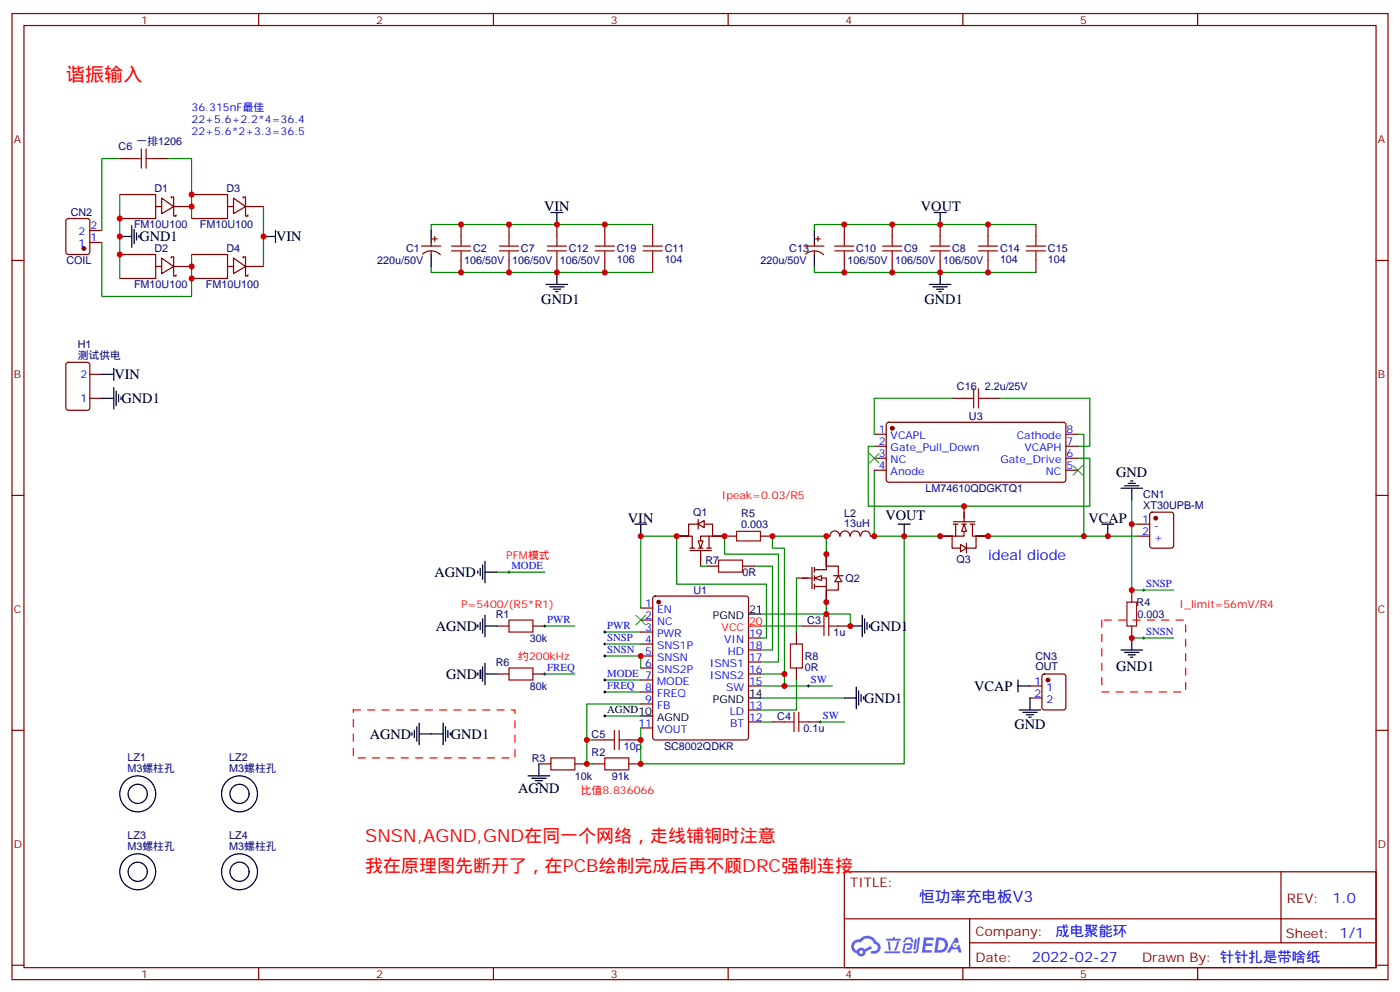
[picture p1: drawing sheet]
<svg xmlns="http://www.w3.org/2000/svg" width="412mm" height="292mm" viewBox="0 0 412 292" stroke-linecap="round" stroke-linejoin="round" font-family="sans-serif">
<g fill="none" stroke="#870000" stroke-width=".35">
<path d="M3.5 4h405.4v284.3h-405.4zM7.1 7.5h398.2v277.3h-398.2zM76.2 4v3.5M145.3 4v3.5M214.5 4v3.5M283.6 4v3.5M352.8 4v3.5M3.5 76.7h3.6M405.3 76.7h3.6M3.5 145.8h3.6M405.3 145.8h3.6M3.5 214.9h3.6"/>
<path d="M405.3 214.9h3.6M248.7 256.6h156.6v28.2h-156.6zM377.3 256.6v20.9M248.7 270.4h156.5M285.6 277.5h119.6M285.6 270.4v14.1M3.5 284.1h3.6M76.2 284.8v3.5M145.3 284.8v3.5M214.5 284.8v3.5M283.6 284.8v3.5M352.8 284.8v3.5"/>
<path d="M405.3 284.1h3.6"/>
</g>
<g fill="#5487ff">
<path d="M272.1 275.9h2.6l.3 .2-.1 .6h-2l-.1 .9h1.6l.4 .4-.4 .4h-1.7l-.2 1.2 1.8 .1 .3 .3-.2 .3-2.9 .1z"/>
<path d="M281.4 276h.7l.4 1.3-.7 .3a.74 .74 0 0 0-1.1 .3 .74 .74 0 0 0 .5 1.1 .74 .74 0 0 0 .9-.7l.5-.3 .7 2.3h-.9l-.2-.9h-1.9l-.5 .9h-.9z"/>
<path d="M269.5 276.4h.6l-.4 2.9a.31 .31 0 0 1-.3 .3 .31 .31 0 0 1-.3-.4z"/>
<path d="M270.4 275.9h.6l-.5 3.9a.89 .89 0 0 1-.7 .7 .89 .89 0 0 1-.9-.3l1-.4z"/>
<path d="M266.8 276.1l.6-.3 1.2 .2 .5 1.2-.6 .2-.4-1-1 .2a.95 .95 0 0 1-1 .8l-.1-.2z"/>
<path d="M266.4 277.7l1.8-.1a1.04 1.04 0 0 1 .6 1 1.04 1.04 0 0 1-.8 .9h-.7a.29 .29 0 0 1-.3-.3 .29 .29 0 0 1 .3-.2l.7-.1 .2-.8-1.4 .1-.4 1.7 1.9 .1a.29 .29 0 0 1 .3 .3 .29 .29 0 0 1-.3 .3l-2-.1-.4-.2 .2-2.1z"/>
<path d="M260.5 280h4.4a.3 .3 0 0 1 .3 .3 .3 .3 0 0 1-.3 .3h-4.3z"/>
<path d="M264.3 277h.6l-.5 1.7a1.02 1.02 0 0 1-.7 1.2l-.2-.3z"/>
<path d="M261.5 277.1h.6l.3 2.4-.3 .3-.3-.2z"/>
<path d="M261.1 276.3h1.9l.2-.6h.5l-.1 .6h1.5a.29 .29 0 0 1 .3 .3 .29 .29 0 0 1-.3 .2h-3.9z"/>
<path d="M275.8 275.9l-.6 4.5h1.4a2.27 2.27 0 0 0 2.7-2.3 2.27 2.27 0 0 0-2.7-2.2zM276.6 276.7a1.5 1.5 0 0 1 1.8 1.5 1.5 1.5 0 0 1-1.9 1.4h-.3z"/>
<path d="M251.4 277.1a2.09 2.09 0 0 0 1 3.5 1.37 1.37 0 0 0 1.5 .9 1.37 1.37 0 0 0 1.1-1.4l2-1-.5-.7-1.8 .9a1.4 1.4 0 0 0-2.3 .5 1.32 1.32 0 0 1-.6-1.9 1.32 1.32 0 0 1 1.9-.4 2.02 2.02 0 0 1 2-1.3 2.02 2.02 0 0 1 1.8 1.6 1.09 1.09 0 0 1 1.1 1.4 1.09 1.09 0 0 1-1.6 .7 .41 .41 0 0 0-.5 .3 .41 .41 0 0 0 .4 .5 1.89 1.89 0 0 0 2.4-1.2 1.89 1.89 0 0 0-1.2-2.4 2.98 2.98 0 0 0-5-.7l-1 .2zM253.2 280.2a.52 .52 0 0 1 1 0 .52 .52 0 0 1-1 0z"/>
<circle cx="281.4" cy="278.2" r=".28"/>
</g>
<g fill="none" stroke="#008700" stroke-width=".35">
<path d="M213.4 157.8v5.3h15.9v31.7h-5.3M257.5 157.8h8.8v67h-77.6v-10.6M266.3 157.8h10.6M335.1 154.3h-1.7v19.4M222.2 166.6h5.3v24.7h-3.5M243.4 163.1v-5.3h-15.9v3.5h3.6v37.1h-7.1M178.2 193.1h10.5v3.5M178.2 186h10.5M224 180.7h26.5v3.6M224 184.3h12.4M231.1 198.4v3.5h-7.1M172.9 217.8v7h1.7"/>
<path d="M178.2 210.7h10.5M178.2 203.7h10.5M178.2 200.1h10.5M188.7 207.2h-15.8v10.6h1.7M224 212.5h3.5M224 205.4h24.7M231.1 201.9h14.1"/>
</g>
<path d="M187.3 181.1l2.8 2.8M190.1 181.1l-2.8 2.8" fill="none" stroke="#3c3" stroke-width=".35"/>
<g fill="none" stroke="#000" stroke-width=".35">
<path d="M187 154.3h3.5M188.7 154.3v3.5M220.5 180.7h3.5M250.5 184.3h3.5M254 181.1v6.3M254.7 182.1v4.3M255.4 183.2v2.1M256.1 183.9v.7M330.2 191.3h6.3M331.3 192h4.2M332.3 192.7h2.1M333 193.4h.7"/>
<path d="M333.4 187.8v3.5M188.7 210.7h3.6M220.5 205.4h3.5M248.7 205.4h3.5M252.2 202.2v6.4M252.9 203.3v4.2M253.6 204.4v2.1M254.4 205.1v.7M155.6 228.4h6.3M156.6 229.1h4.3M157.7 229.8h2.1M158.4 230.5h.7"/>
<path d="M158.7 224.8v3.6"/>
</g>
<g fill="none" stroke="#870000" stroke-width=".35">
<path d="M199.3 157.8h3.5M205.7 152.9v2.8M205.7 154.3h-2.9v3.5h1.1v3.5M207.4 154.3h2.5v3.5h-3.5v3.5M208.8 157.8v3.5M209.9 157.8h3.5M335.1 154.3h3.6M335.1 157.8h3.6M338.9 150.9l.5-.2h5.6l.7 .5v9.4l-.4 .7h-5.9l-.7-.4v-9.5zM188.7 179h3.6M192.5 175.6l.5-.2h26.8l.6 .5 .1 41.2-.5 .6-27 .1-.7-.5v-41.2zM203.2 161.3h1.4"/>
<path d="M203.2 162h6.3M205.7 161.3h1.4M206.4 162v4.6M208.1 161.3h1.4M188.7 182.5h3.6M188.7 186h3.6M188.7 189.5h3.6M188.7 193.1h3.6M188.7 196.6h3.6M220.5 198.4h3.5M220.5 194.8h3.5M220.5 191.3h3.5"/>
<path d="M220.5 187.8h3.5M236.4 184.3h3.5M246.9 184.3h3.6M174.6 217.8h3.6M185.2 217.8h3.5M188.7 200.1h3.6M188.7 203.7h3.6M188.7 207.2h3.6M188.7 214.2h3.6M220.5 212.5h3.5M220.5 209h3.5M220.5 201.9h3.5"/>
<path d="M227.5 212.5h3.6M238.1 212.5h3.6M158.7 224.8h3.6M169.3 224.8h3.6M174.6 224.8h3.6M185.2 224.8h3.5"/>
</g>
<g fill="#870000" stroke="#870000" stroke-width=".35">
<circle cx="340.4" cy="152.5" r=".53"/>
<circle cx="194" cy="177.2" r=".53"/>
</g>
<g fill="none" stroke="#a10000" stroke-width=".35">
<path d="M239.9 184.3h2.8M242.7 181.4v5.7M244.1 181.4v5.7M244.1 184.3h2.8M178.2 217.8h2.8M181 214.9v5.7M182.4 217.8h2.8M182.4 214.9v5.7M231.1 212.5h2.8M233.9 209.7v5.6M235.3 212.5h2.8M235.3 209.7v5.6"/>
<path d="M162.3 223.1h7v3.5h-7zM178.2 223.1h7v3.5h-7z"/>
</g>
<path d="M178.2 199.8v.7M177.8 210.7h.7M177.8 203.7h.7M177.8 200.1h.7M178.2 203.3v.7M178.2 210.4v.7" fill="none" stroke="#000" stroke-width=".29"/>
<path d="M220.5 184.3h3.5" fill="none" stroke="#f00" stroke-width=".35"/>
<g fill="#fff" stroke="#870000" stroke-width=".35">
<path d="M205.7 154.3l1.7-1.1v2.1z"/>
<path d="M205.7 159.2h1.4l-.7 2.1z"/>
</g>
<g fill="none" stroke="#870000" stroke-width=".35">
<path d="M199.3 157.8h3.5M209.9 157.8h3.5M234.6 170.1h4.6M239.2 167v6.3M239.9 170.1h3.5v3.6h3.5v-2.5M239.9 167.7h3.5v-1.1h3.5v2.8M239.9 167v1.4M239.9 169.4v1.5M239.9 171.9v1.4M239.9 172.6h3.5M243.4 163.1v3.5M243.4 173.7v3.5"/>
<path d="M245.5 169.4h2.9"/>
</g>
<g fill="#fff" stroke="#870000" stroke-width=".35">
<path d="M246.9 169.4l1.1 1.8h-2.1z"/>
<path d="M239.9 170.1l2.1-.7v1.5z"/>
</g>
<g fill="none" stroke="#870000" stroke-width=".35">
<path d="M35.3 57.3h10.6v7h-10.6M35.3 46.7h3.5M41.6 43.9v5.6M43 43.9v5.6M45.9 46.7h3.5M47.6 58.3l3.6 2.5-3.6 2.1zM50.4 58.3v-.3h.8v5.6h.7v-.3M56.4 57.3h10.6v7h-10.6M68.8 58.3l3.5 2.5-3.5 2.1zM71.6 58.3v-.3h.7v5.6h.7v-.3M19.6 64.5l.5-.2h5.7l.6 .4 .1 9.5-.5 .6-5.9 .1-.6-.5-.1-9.4zM26.5 71.4h3.5"/>
<path d="M26.5 67.8h3.5M35.3 74.9h10.6v7.1h-10.6M45.9 60.8h1.7M45.9 78.4h1.7M47.6 76l3.6 2.4-3.6 2.1zM50.4 76v-.4h.8v5.6h.7v-.3M51.2 60.8h5.2M51.2 78.4h5.2M56.4 74.9h10.6v7.1h-10.6M67 60.8h1.8M67 78.4h1.8M68.8 76l3.5 2.4-3.5 2.1z"/>
<path d="M71.6 76v-.4h.7v5.6h.7v-.3M72.3 60.8h5.3M72.3 78.4h5.3M124.2 72.4h5.6M124.5 74.8a3.8 3.8 0 0 1 5.2 .2M127 71.4v1M127 73.8v1.1M127.4 70.3h1.4M128.1 69.6v1.4M135.8 66.1v3.5M135.8 76.7v3.5M149.9 66.1v3.5"/>
<path d="M149.9 76.7v3.5M164 66.1v3.5M164 76.7v3.5M178.2 66.1v3.5M178.2 76.7v3.5M192.3 66.1v3.5M192.3 76.7v3.5M237.1 72.4h5.6M237.4 74.8a3.8 3.8 0 0 1 5.2 .2M239.9 71.4v1M239.9 73.8v1.1M240.2 70.3h1.5"/>
<path d="M240.9 69.6v1.4M248.7 66.1v3.5M248.7 76.7v3.5M262.8 66.1v3.5M262.8 76.7v3.5M276.9 66.1v3.5M276.9 76.7v3.5M291 66.1v3.5M291 76.7v3.5M305.2 66.1v3.5M305.2 76.7v3.5M19.6 106.9l.5-.3h5.7l.6 .5 .1 13-.5 .6-5.9 .1-.6-.5-.1-12.9z"/>
<path d="M26.5 117.2h3.5M26.5 110.2h3.5M213.4 157.8h3.6M224 157.8h3.5M243.4 157.8h1.1M244.5 157.8a1.41 1.41 0 0 1 1.4-1.5 1.41 1.41 0 0 1 1.4 1.5M247.5 157.8a1.41 1.41 0 0 1 1.4-1.5 1.41 1.41 0 0 1 1.4 1.5M250.5 157.8a1.41 1.41 0 0 1 1.4-1.5 1.41 1.41 0 0 1 1.4 1.5M253.5 157.8a1.41 1.41 0 0 1 1.4-1.5 1.41 1.41 0 0 1 1.5 1.5M256.5 157.8h1M276.9 157.8h3.6M280.8 154.3h1.4"/>
<path d="M280.8 153.6h6.4M281.5 154.3v3.5M283.3 154.3h1.4M284 154.3v3.5h-3.5v3.5h2.4M284 149v4.6M284.7 159.9v2.8M285.8 154.3h1.4M286.5 154.3v3.5h1v3.5h-2.8M287.5 157.8h3.5M208.1 166.6h3.6M218.7 166.6h3.5M243.4 163.1v3.5"/>
<path d="M243.4 173.7v3.5M333.4 173.7v3.5M146.4 198.4h3.5M146.4 184.3h3.5M157 198.4h3.5M157 184.3h3.5M234.6 186v3.5M234.6 196.6v3.5M307.2 198.6l.4-.2h5.7l.6 .4 .1 9.4-.5 .7-5.9 .1-.6-.5-.1-9.4zM333.4 184.3v3.5M303.4 201.9h3.5M303.4 205.4h3.5"/>
</g>
<g fill="none" stroke="#000" stroke-width=".29">
<path d="M149.6 168.4h.7M149.9 168v.7M336.5 173.7h.8M336.9 173.3v.7M160.2 198.4h.7M160.2 184.3h.7M160.5 183.9v.7M160.5 198v.7M177.8 189.5h.7M177.8 193.1h.7M177.8 186h.7M178.2 185.7v.7"/>
<path d="M178.2 189.2v.7M178.2 192.7v.7M336.5 187.8h.8M336.9 187.4v.7M237.8 201.9h.7M238.1 201.5v.7M241.3 212.5h.7M241.7 212.1v.7"/>
</g>
<g fill="none" stroke="#008700" stroke-width=".35">
<path d="M35.3 46.7h-5.3v21.1M35.3 57.3v24.7M49.4 46.7h7v17.6M30 71.4v15.8h26.4v-12.3M77.6 60.8v17.6M127 78.4v1.8h65.3M192.3 66.1h-65.3v1.7M239.9 78.4v1.8h65.3M305.2 66.1h-65.3v1.7M333.4 147.2v7.1M146.4 168.4h14.1M188.7 179v-21.2h10.6v14.1h26.5v15.9h-1.8"/>
<path d="M206.4 166.6h1.7M234.6 170.1v15.9M243.4 177.2v3.5M333.4 173.7h12.3M160.5 198.4h8.8M160.5 184.3h8.8M178.2 189.5h10.5M333.4 187.8h12.3M234.6 200.1v8.9h-10.6M241.7 212.5h7"/>
</g>
<g fill="none" stroke="#a10000" stroke-width=".35">
<path d="M38.8 46.7h2.8M43 46.7h2.9M133 73.8h5.6M133 72.4h5.6M135.8 69.6v2.8M135.8 73.8v2.9M147.1 73.8h5.7M147.1 72.4h5.7M149.9 69.6v2.8M149.9 73.8v2.9M161.2 73.8h5.7M161.2 72.4h5.7"/>
<path d="M164 69.6v2.8M164 73.8v2.9M175.3 73.8h5.7M175.3 72.4h5.7M178.2 69.6v2.8M178.2 73.8v2.9M189.4 73.8h5.7M189.4 72.4h5.7M192.3 69.6v2.8M192.3 73.8v2.9M245.9 73.8h5.6M245.9 72.4h5.6"/>
<path d="M248.7 69.6v2.8M248.7 73.8v2.9M260 73.8h5.6M260 72.4h5.6M262.8 69.6v2.8M262.8 73.8v2.9M274.1 73.8h5.7M274.1 72.4h5.7M276.9 69.6v2.8M276.9 73.8v2.9M288.2 73.8h5.7M288.2 72.4h5.7"/>
<path d="M291 69.6v2.8M291 73.8v2.9M302.3 73.8h5.7M302.3 72.4h5.7M305.2 69.6v2.8M305.2 73.8v2.9M217 156.4h7v2.8h-7zM211.7 164.9h7v3.5h-7zM332 177.2h2.8v7.1h-2.8zM149.9 196.6h7.1v3.5h-7.1zM149.9 182.5h7.1v3.5h-7.1zM232.8 189.5h3.6v7.1h-3.6z"/>
</g>
<g fill="none" stroke="#000" stroke-width=".35">
<path d="M35.3 69.6h3.5M38.8 66.4v6.4M39.5 67.5v4.2M40.2 68.5v2.2M40.9 69.3v.7M77.6 69.6h3.5M81.1 67.8v3.6M127 67.8v3.6M127 74.9v3.5M162.3 62.5h3.5M164 62.5v3.6M239.9 67.8v3.6"/>
<path d="M239.9 74.9v3.5M275.2 62.5h3.5M276.9 62.5v3.6M160.9 83.7h6.3M161.9 84.4h4.3M163 85.1h2.1M163.7 85.8h.7M164 80.2v3.5M273.8 83.7h6.3M274.8 84.4h4.2M275.9 85.1h2.1M276.6 85.8h.7"/>
<path d="M276.9 80.2v3.5M30 110.2h3.5M30 117.2h3.5M33.5 108.4v3.5M33.5 114.1v6.3M34.2 115.1v4.2M34.9 116.2v2.1M35.6 116.9v.7M330.2 143.7h6.3M331.3 143h4.2M332.3 142.3h2.1M333 141.6h.7"/>
<path d="M333.4 143.7v3.5M140.8 168v.7M141.5 167.3v2.1M142.2 166.3v4.2M142.9 165.2v6.4M142.9 168.4h3.5M140.8 183.9v.7M140.8 198v.7M141.5 183.2v2.1M141.5 197.3v2.1M142.2 182.1v4.3M142.2 196.3v4.2"/>
<path d="M142.9 198.4h3.5M142.9 181.1v6.3M142.9 195.2v6.3M142.9 184.3h3.5M121.4 215.7v.7M122.1 214.9v2.2M122.8 213.9v4.2M123.5 216h7M123.5 212.8v6.4M130.5 212.8v6.4M131.2 213.9v4.2M131.9 214.9v2.2"/>
<path d="M132.6 215.7v.7M299.9 201.9h3.5M299.9 200.1v3.6M300.2 209h6.4M301.3 209.7h4.2M302.3 210.4h2.1M303 211.1h.7M303.4 205.4v3.6"/>
<circle cx="40.6" cy="233.6" r="2.82"/>
<circle cx="40.6" cy="233.6" r="5.3"/>
<circle cx="70.6" cy="233.6" r="2.82"/>
<circle cx="70.6" cy="233.6" r="5.3"/>
<circle cx="40.6" cy="256.6" r="2.82"/>
<circle cx="40.6" cy="256.6" r="5.3"/>
<circle cx="70.6" cy="256.6" r="2.82"/>
<circle cx="70.6" cy="256.6" r="5.3"/>
</g>
<g fill="#870000" stroke="#870000" stroke-width=".35">
<circle cx="24.7" cy="73.1" r=".53"/>
<circle cx="308.7" cy="200.1" r=".53"/>
</g>
<g fill="#fff" stroke="#870000" stroke-width=".35">
<path d="M282.9 160.3l1.8 1-1.8 1.1z"/>
<path d="M284 154.3l.7 2.1h-1.4z"/>
</g>
<g fill="none" stroke="#870000" stroke-width=".35">
<path d="M280.5 117.2h3.5M291 117.2h3.6M257.5 127.8h3.6M257.5 131.3h3.6M257.5 134.9h3.6M257.5 138.4h3.6M261.3 124.5l.5-.2h51.7l.5 .7-.1 16.5-.6 .4h-51.8l-.4-.7v-16.2zM314 127.8h3.5M314 131.3h3.5M314 134.9h3.5M314 138.4h3.5M276.9 157.8h3.6"/>
<path d="M287.5 157.8h3.5"/>
</g>
<path d="M280.5 117.2h-23v10.6M294.6 117.2h26.4v14.1h-3.5M257.5 131.3h-1.7v17.7h65.2v-14.1h-3.5M257.5 138.4v19.4M317.5 127.8h1.8v30M291 157.8h44.1" fill="none" stroke="#008700" stroke-width=".35"/>
<path d="M256.1 133.5l2.8 2.8M258.9 133.5l-2.8 2.8M316.1 137l2.8 2.8M318.9 137l-2.8 2.8" fill="none" stroke="#3c3" stroke-width=".35"/>
<circle cx="262.8" cy="126" r=".53" fill="#870000" stroke="#870000" stroke-width=".35"/>
<path d="M284 117.2h2.8M286.8 114.4v5.7M288.2 114.4v5.7M288.2 117.2h2.8" fill="none" stroke="#a10000" stroke-width=".35"/>
<path d="M264.6 154.3h3.5M266.3 154.3v3.5M324.6 154.3h3.5M326.3 154.3v3.5" fill="none" stroke="#000" stroke-width=".35"/>
<path d="M324.6 182.5v21.2h24.6v-21.2h-24.6M104.1 209h47.6v14.1h-47.6v-14.1" fill="none" stroke="#f00" stroke-width=".35" stroke-dasharray="2.1 2.1"/>
<g fill="#c00">
<circle cx="231.1" cy="201.9" r=".88"/>
<circle cx="172.9" cy="224.8" r=".88"/>
<circle cx="172.9" cy="217.8" r=".88"/>
<circle cx="266.3" cy="157.8" r=".88"/>
<circle cx="188.7" cy="224.8" r=".88"/>
<circle cx="188.7" cy="217.8" r=".88"/>
<circle cx="231.1" cy="198.4" r=".88"/>
<circle cx="199.3" cy="157.8" r=".88"/>
<circle cx="213.4" cy="157.8" r=".88"/>
<circle cx="188.7" cy="193.1" r=".88"/>
<circle cx="35.3" cy="64.3" r=".88"/>
<circle cx="35.3" cy="69.6" r=".88"/>
<circle cx="35.3" cy="74.9" r=".88"/>
<circle cx="77.6" cy="69.6" r=".88"/>
<circle cx="56.4" cy="60.8" r=".88"/>
<circle cx="56.4" cy="57.3" r=".88"/>
<circle cx="56.4" cy="78.4" r=".88"/>
<circle cx="56.4" cy="82" r=".88"/>
<circle cx="188.7" cy="157.8" r=".88"/>
<circle cx="243.4" cy="180.7" r=".88"/>
<circle cx="243.4" cy="157.8" r=".88"/>
<circle cx="243.4" cy="177.2" r=".88"/>
<circle cx="243.4" cy="163.1" r=".88"/>
<circle cx="250.5" cy="184.3" r=".88"/>
<circle cx="135.8" cy="80.2" r=".88"/>
<circle cx="135.8" cy="66.1" r=".88"/>
<circle cx="149.9" cy="80.2" r=".88"/>
<circle cx="149.9" cy="66.1" r=".88"/>
<circle cx="164" cy="80.2" r=".88"/>
<circle cx="164" cy="66.1" r=".88"/>
<circle cx="178.2" cy="80.2" r=".88"/>
<circle cx="178.2" cy="66.1" r=".88"/>
<circle cx="291" cy="66.1" r=".88"/>
<circle cx="291" cy="80.2" r=".88"/>
<circle cx="276.9" cy="66.1" r=".88"/>
<circle cx="276.9" cy="80.2" r=".88"/>
<circle cx="262.8" cy="66.1" r=".88"/>
<circle cx="262.8" cy="80.2" r=".88"/>
<circle cx="248.7" cy="66.1" r=".88"/>
<circle cx="248.7" cy="80.2" r=".88"/>
<circle cx="227.5" cy="157.8" r=".88"/>
<circle cx="333.4" cy="154.3" r=".88"/>
<circle cx="333.4" cy="173.7" r=".88"/>
<circle cx="276.9" cy="157.8" r=".88"/>
<circle cx="291" cy="157.8" r=".88"/>
<circle cx="284" cy="149" r=".88"/>
<circle cx="257.5" cy="157.8" r=".88"/>
<circle cx="319.3" cy="157.8" r=".88"/>
<circle cx="326.3" cy="157.8" r=".88"/>
<circle cx="333.4" cy="187.8" r=".88"/>
</g>
<text font-size="5.6" fill="#f00" x="19.4" y="23.7">谐振输入</text>
<g font-size="5.3" fill="#f00">
<text x="107.6" y="247.8">SNSN,AGND,GND在同一个网络，走线铺铜时注意</text>
<text x="107.6" y="256.6">我在原理图先断开了，在PCB绘制完成后再不顾DRC强制连接</text>
</g>
<text font-size="4.6" fill="#00f" x="270.8" y="265.6">恒功率充电板V3</text>
<g font-size="4.2">
<text x="160.3" y="62.2">VIN</text>
<text x="271.3" y="62.2">VOUT</text>
<text x="41.1" y="71">GND1</text>
<text x="81.3" y="71">VIN</text>
<text x="159.5" y="89.4">GND1</text>
<text x="272.3" y="89.4">GND1</text>
<text x="33.7" y="111.6">VIN</text>
<text x="35.8" y="118.7">GND1</text>
<text x="328.8" y="140.5">GND</text>
<text x="185" y="154">VIN</text>
<text x="260.8" y="153.2">VOUT</text>
<text x="320.7" y="153.9">VCAP</text>
<text x="127.9" y="169.8">AGND</text>
<text x="128.4" y="185.7">AGND</text>
<text x="256.3" y="185.7">GND1</text>
<text x="328.8" y="197.4">GND1</text>
<text x="131.4" y="199.8">GND1</text>
<text x="286.9" y="203.3">VCAP</text>
<text x="254.5" y="206.9">GND1</text>
<text x="298.8" y="214.6">GND</text>
<text x="109" y="217.4">AGND</text>
<text x="132.8" y="217.4">GND1</text>
<text x="152.6" y="233.3">AGND</text>
</g>
<g font-size="4.2" fill="#00f">
<text x="291" y="164.9">ideal diode</text>
<text x="392.5" y="265.8">1.0</text>
<text x="310.9" y="275.4">成电聚能环</text>
<text x="304" y="283.2">2022-02-27</text>
</g>
<g font-size="3.9" fill="#800">
<text x="250.5" y="261.2">TITLE:</text>
<text x="379.1" y="265.8">REV:</text>
<text x="287.4" y="275.4">Company:</text>
<text x="378.7" y="276">Sheet: 1/1</text>
<text x="287.4" y="283">Date:</text>
<text x="336.4" y="283.1">Drawn By: 针针扎是带啥纸</text>
</g>
<g font-size="3.2" fill="#800">
<text x="41.6" y="7">1</text>
<text x="110.8" y="7">2</text>
<text x="179.9" y="7">3</text>
<text x="249.1" y="7">4</text>
<text x="318.2" y="7">5</text>
<text x="4.1" y="42.1">A</text>
<text x="405.9" y="42.1">A</text>
<text x="4.1" y="111.2">B</text>
<text x="405.9" y="111.2">B</text>
<text x="4.1" y="180.4">C</text>
<text x="405.9" y="180.4">C</text>
<text x="4.1" y="249.5">D</text>
<text x="405.9" y="249.5">D</text>
<text x="41.6" y="287.8">1</text>
<text x="110.8" y="287.8">2</text>
<text x="179.9" y="287.8">3</text>
<text x="249.1" y="287.8">4</text>
<text x="318.2" y="287.8">5</text>
</g>
<g font-size="3.2" fill="#00f">
<text x="56.4" y="32.6">36.315nF最佳</text>
<text x="56.4" y="39.6">22+5.6*2+3.3=36.5</text>
<text x="23.1" y="69.3">2</text>
<text x="26.6" y="71">1</text>
<text x="26.6" y="67.5">2</text>
<text x="23.1" y="72.8">1</text>
<text x="23.7" y="111.2">2</text>
<text x="23.7" y="118.3">1</text>
<text x="258.9" y="127.5">1</text>
<text x="258.9" y="131">2</text>
<text x="262.4" y="129.2">VCAPL</text>
<text x="299.5" y="129.2">Cathode</text>
<text x="314.1" y="131">7</text>
<text x="314.1" y="127.5">8</text>
<text x="258.9" y="134.5">3</text>
<text x="262.4" y="132.8">Gate_Pull_Down</text>
<text x="262.4" y="136.3">NC</text>
<text x="294.7" y="136.3">Gate_Drive</text>
<text x="301.8" y="132.8">VCAPH</text>
<text x="314.1" y="134.5">6</text>
<text x="258.9" y="138">4</text>
<text x="262.4" y="139.8">Anode</text>
<text x="308.1" y="139.8">NC</text>
<text x="314.1" y="138">5</text>
<text x="336.5" y="153.9">1</text>
<text x="340" y="155.7">-</text>
<text x="336.5" y="157.4">2</text>
<text x="340" y="159.2">+</text>
<text x="150.6" y="167.5">MODE</text>
<text x="337.6" y="172.8">SNSP</text>
<text x="190.1" y="178.6">1</text>
<text x="161.2" y="183.4">PWR</text>
<text x="178.9" y="185.1">PWR</text>
<text x="190.1" y="182.1">2</text>
<text x="190.1" y="185.7">3</text>
<text x="193.6" y="180.4">EN</text>
<text x="193.6" y="183.9">NC</text>
<text x="178.9" y="188.7">SNSP</text>
<text x="190.1" y="189.2">4</text>
<text x="193.6" y="187.4">PWR</text>
<text x="193.6" y="191">SNS1P</text>
<text x="213.3" y="189.2">VIN</text>
<text x="220.7" y="191">18</text>
<text x="220.7" y="187.4">19</text>
<text x="337.6" y="186.9">SNSN</text>
<text x="161.2" y="197.5">FREQ</text>
<text x="178.9" y="192.2">SNSN</text>
<text x="190.1" y="192.7">5</text>
<text x="190.1" y="196.3">6</text>
<text x="193.6" y="194.5">SNSN</text>
<text x="209.1" y="196.3">ISNS1</text>
<text x="214.4" y="192.7">HD</text>
<text x="220.7" y="194.5">17</text>
<text x="178.9" y="202.8">FREQ</text>
<text x="178.9" y="199.2">MODE 7</text>
<text x="190.1" y="203.3">8</text>
<text x="193.6" y="198">SNS2P</text>
<text x="193.6" y="201.5">MODE</text>
<text x="209.1" y="199.8">ISNS2</text>
<text x="213.9" y="203.3">SW</text>
<text x="220.7" y="201.5">15</text>
<text x="220.7" y="198">16</text>
<text x="238.8" y="201">SW</text>
<text x="304.7" y="201.5">1</text>
<text x="308.2" y="203.3">1</text>
<text x="190.1" y="206.8">9</text>
<text x="193.6" y="205.1">FREQ</text>
<text x="193.6" y="208.6">FB</text>
<text x="220.7" y="208.6">13</text>
<text x="304.7" y="205.1">2</text>
<text x="308.2" y="206.8">2</text>
<text x="188.1" y="213.9">11</text>
<text x="193.6" y="215.7">VOUT</text>
<text x="215" y="210.4">LD</text>
<text x="215" y="213.9">BT</text>
<text x="220.7" y="212.1">12</text>
<text x="242.4" y="211.6">SW</text>
</g>
<text font-size="3.2" fill="#009" x="56.4" y="36.1">22+5.6+2.2*4=36.4</text>
<g font-size="3.2" fill="#000080">
<text x="34.9" y="44.3">C6</text>
<text x="40.2" y="42.8">一排1206</text>
<text x="45.5" y="56.6">D1</text>
<text x="66.7" y="56.6">D3</text>
<text x="20.8" y="63.7">CN2</text>
<text x="39.5" y="67.2">FM10U100</text>
<text x="58.9" y="67.2">FM10U100</text>
<text x="19.5" y="77.8">COIL</text>
<text x="45.5" y="74.3">D2</text>
<text x="66.7" y="74.3">D4</text>
<text x="111.1" y="77.8">220u/50V</text>
<text x="119.6" y="74.3">C1</text>
<text x="136.7" y="77.8">106/50V</text>
<text x="139.3" y="74.3">C2</text>
<text x="150.8" y="77.8">106/50V</text>
<text x="153.5" y="74.3">C7</text>
<text x="165" y="77.8">106/50V</text>
<text x="167.6" y="74.3">C12</text>
<text x="181.7" y="77.4">106</text>
<text x="181.7" y="74.3">C19</text>
<text x="195.8" y="77.4">104</text>
<text x="195.8" y="74.3">C11</text>
<text x="224" y="77.8">220u/50V</text>
<text x="232.5" y="74.3">C13</text>
<text x="249.6" y="77.8">106/50V</text>
<text x="252.2" y="74.3">C10</text>
<text x="263.7" y="77.8">106/50V</text>
<text x="266.3" y="74.3">C9</text>
<text x="277.8" y="77.8">106/50V</text>
<text x="280.5" y="74.3">C8</text>
<text x="294.6" y="77.4">104</text>
<text x="294.6" y="74.3">C14</text>
<text x="308.7" y="77.4">104</text>
<text x="308.7" y="74.3">C15</text>
<text x="39.5" y="84.8">FM10U100</text>
<text x="60.6" y="84.8">FM10U100</text>
<text x="22.9" y="105.6">测试供电</text>
<text x="22.9" y="102.4">H1</text>
<text x="281.9" y="114.8">C16</text>
<text x="290.1" y="114.8">2.2u/25V</text>
<text x="285.4" y="123.6">U3</text>
<text x="272.6" y="144.8">LM74610QDGKTQ1</text>
<text x="336.8" y="149.7">XT30UPB-M</text>
<text x="336.8" y="146.6">CN1</text>
<text x="204.2" y="151.9">Q1</text>
<text x="218.4" y="155.3">0.003</text>
<text x="218.4" y="152.2">R5</text>
<text x="248.6" y="155.2">13uH</text>
<text x="248.6" y="152.1">L2</text>
<text x="207.8" y="166">R7</text>
<text x="281.8" y="165.8">Q3</text>
<text x="218.7" y="169.5">0R</text>
<text x="249.1" y="171.3">Q2</text>
<text x="204.3" y="174.8">U1</text>
<text x="334.8" y="178.3">R4</text>
<text x="146.1" y="181.9">R1</text>
<text x="237.8" y="183.7">C3</text>
<text x="335.1" y="181.9">0.003</text>
<text x="156.1" y="188.9">30k</text>
<text x="245.5" y="187.2">1u</text>
<text x="146.1" y="196">R6</text>
<text x="237.1" y="197.4">0R</text>
<text x="237.1" y="194.2">R8</text>
<text x="305" y="197.3">OUT</text>
<text x="305" y="194.2">CN3</text>
<text x="156.1" y="203">80k</text>
<text x="229" y="211.9">C4</text>
<text x="236.7" y="215.4">0.1u</text>
<text x="174.3" y="217.2">C5</text>
<text x="183.8" y="220.7">10p</text>
<text x="195.6" y="220.7">SC8002QDKR</text>
<text x="37.6" y="227.3">M3螺柱孔</text>
<text x="37.6" y="224">LZ1</text>
<text x="67.5" y="227.3">M3螺柱孔</text>
<text x="67.5" y="224">LZ2</text>
<text x="156.6" y="224.2">R3</text>
<text x="174.3" y="222.4">R2</text>
<text x="169.3" y="229.5">10k</text>
<text x="180.2" y="229.5">91k</text>
<text x="37.6" y="250.2">M3螺柱孔</text>
<text x="37.6" y="246.9">LZ3</text>
<text x="67.5" y="250.2">M3螺柱孔</text>
<text x="67.5" y="246.9">LZ4</text>
</g>
<g font-size="3.2" fill="#f00">
<text x="212.6" y="146.8">Ipeak=0.03/R5</text>
<text x="149.1" y="164.4">PFM模式</text>
<text x="135.8" y="179">P=5400/(R5*R1)</text>
<text x="347.5" y="179">I_limit=56mV/R4</text>
<text x="212.6" y="185.7">VCC</text>
<text x="220.7" y="183.9">20</text>
<text x="152.7" y="194.4">约200kHz</text>
<text x="171.1" y="233.6">比值8.836066</text>
</g>
<g font-size="3.2">
<text x="210" y="182.1">PGND</text>
<text x="220.7" y="180.4">21</text>
<text x="178.9" y="209.8">AGND10</text>
<text x="210" y="206.8">PGND</text>
<text x="220.7" y="205.1">14</text>
<text x="193.6" y="212.1">AGND</text>
</g>
</svg>
